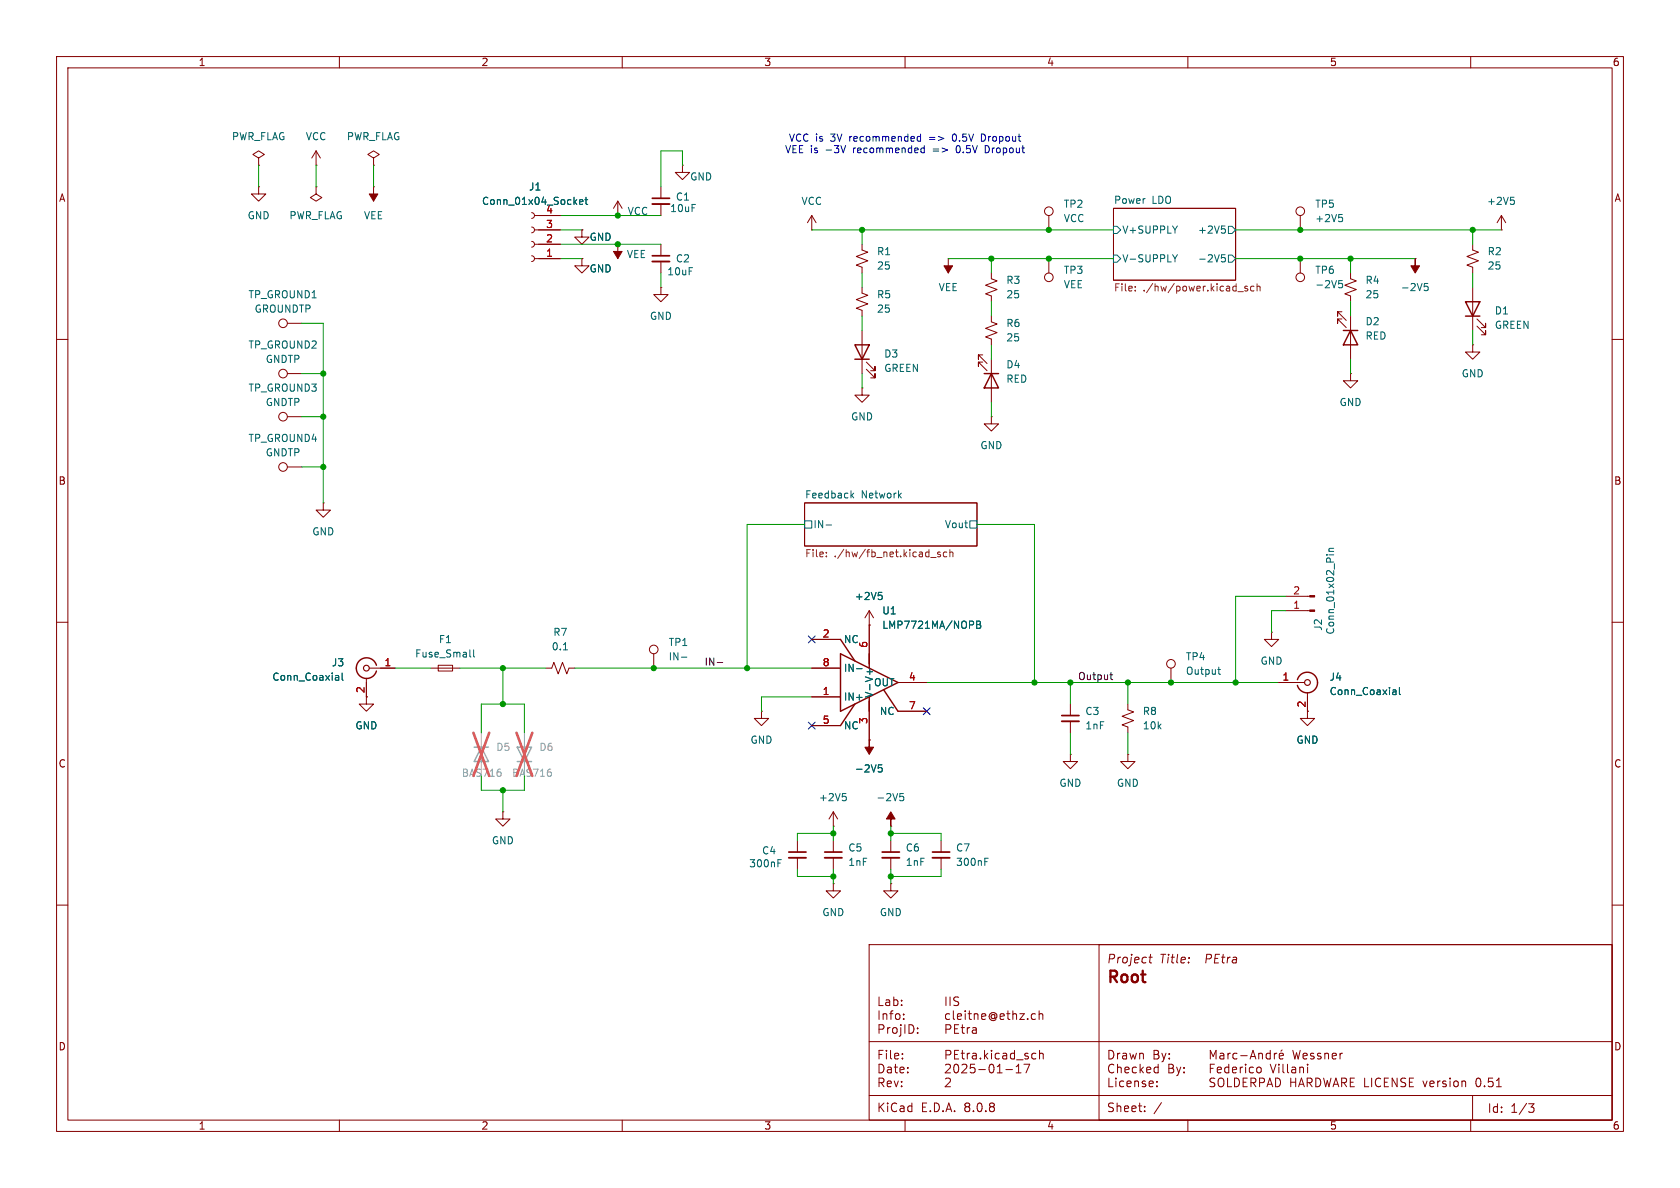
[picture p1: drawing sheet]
<svg xmlns="http://www.w3.org/2000/svg" width="297mm" height="210mm" viewBox="0 0 297 210" stroke-linecap="round" stroke-linejoin="round" font-family="sans-serif">
<g fill="none" stroke="#840000" stroke-width=".18">
<path d="M10 10h277v190h-277zM12 12h273v186h-273zM60 10v2M110 10v2M160 10v2M210 10v2M260 10v2M45.7 33v1.3h1.3l-1.3 1.3-1.3-1.3h1.3M45.7 33h.1M45.7 27.9l1-.6-1-.6-1 .6 1 .6v1.3M45.7 29.2h.1M55.9 29.2h.1"/>
<path d="M55.9 33v1.3l1 .6-1 .7-1-.7 1-.6M55.9 33h.1M55.9 26.7l-.8 1.2M55.9 26.7v2.5M55.9 26.7l.7 1.2M66 33h.1M66 27.9l1.1-.6-1.1-.6-1 .6 1 .6v1.3M66 29.2h.1M66 33v2.6M94 37.6l.3 .1 .2 .4-.2 .4-.3 .1M94.5 38.1h4.6M109.2 38.1h.1"/>
<path d="M109.2 35.6v2.5M109.2 35.6l-.7 1.2M109.2 35.6l.8 1.2M116.8 33v2.1M116.8 36.1v2M120.6 29.2v1.3h1.3l-1.3 1.3-1.2-1.3h1.2M120.6 29.2h.1M143.5 38.1l-.8 1.3M143.5 38.1v2.5M143.5 38.1l.8 1.3M185.4 38.1v2.5M196.8 36.8h21.6v12.7h-21.6z"/>
<path d="M229.9 38.1v2.5M265.4 38.1l-.7 1.3M265.4 38.1v2.5M265.4 38.1l.8 1.3M50.8 57.2h2.5M94 40.1l.3 .2 .2 .3-.2 .4-.3 .1M94 42.7l.3 .1 .2 .4-.2 .3-.3 .2M94 45.2l.3 .2 .2 .3-.2 .4-.3 .1M94.5 40.6h4.6M94.5 43.2h4.6M94.5 45.7h4.6M102.9 40.6v1.3h1.2l-1.2 1.3-1.3-1.3h1.3"/>
<path d="M102.9 40.6h.1M102.9 45.7v1.3h1.2l-1.2 1.3-1.3-1.3h1.3M102.9 45.7h.1M109.2 43.2h.1M109.2 43.2v2.5M116.8 50.8v1.3h1.3l-1.3 1.2-1.2-1.2h1.2M116.8 50.8h.1M116.8 43.2v2M116.8 46.2v2.1M143.5 40.6h.1M152.4 50.8v1l1 .4-2 .8 2 .7-2 .8 1 .4v1M152.4 43.2v1l1 .4-2 .7 2 .8-2 .8 1 .3v1.1"/>
<path d="M152.4 58.4v7.6M167.6 45.7h.1M167.6 45.7v2.6M175.3 55.9v1l1 .4-2.1 .7 2.1 .8-2.1 .8 1.1 .3v1.1M175.3 48.3v1l1 .4-2.1 .7 2.1 .8-2.1 .7 1.1 .4v1M185.4 45.7v2.6M229.9 45.7v2.6M237.2 55.1h-.7v.8v-.8l1.5 1.5M237.2 56.4h-.7v.8v-.8l1.5 1.5M238.8 48.3v1l1 .4-2.1 .7 2.1 .8-2.1 .7 1.1 .4v1M238.8 55.9v7.6M250.2 45.7h.1"/>
<path d="M260.3 43.2v1l1.1 .4-2.1 .7 2.1 .8-2.1 .8 1 .3v1.1M260.3 50.8v7.6M261.1 57.7l1.5 1.5v-.8v.8h-.7M261.1 56.4l1.5 1.5v-.7v.7h-.7M265.4 40.6h.1M10 60h2M50.8 73.7h2.5M50.8 66h2.5M152.4 68.6v1.3h1.3l-1.3 1.2-1.3-1.2h1.3M152.4 68.6h.1M153.2 65.3l1.5 1.5v-.8v.8h-.8M153.2 64l1.5 1.5v-.7v.7h-.8"/>
<path d="M173.7 62.7h-.7v.8v-.8l1.5 1.6M173.7 64h-.7v.8v-.8l1.5 1.5M175.3 73.7v1.2h1.2l-1.2 1.3-1.3-1.3h1.3M175.3 73.7h.1M175.3 63.5v7.6M238.8 66v1.3h1.2l-1.2 1.3-1.3-1.3h1.3M238.8 66h.1M260.3 61v1.2h1.3l-1.3 1.3-1.2-1.3h1.2M260.3 61h.1M285 60h2M50.8 82.6h2.5M57.1 88.9v1.3h1.3l-1.3 1.2-1.2-1.2h1.2"/>
<path d="M57.1 88.9h.1M142.2 88.9h30.5v7.6h-30.5zM10 110h2M64.8 119.9v4.6h1.2l-1.2 1.2-1.3-1.2h1.3M65.3 118.1h4.5M76.2 118.1h5.1M77.5 117.6h2.5v1h-2.5zM96.5 118.1h1l.4-1 .8 2 .7-2 .8 2 .4-1h1M115.6 115.6v2.5M143.5 113h5.1M143.5 118.1h5.1M153.7 110.5h.1"/>
<path d="M153.7 108v9.3M153.7 108l-.8 1.2M153.7 108l.7 1.2M207 118.1v2.6M224.8 111.8v1.2h1.3l-1.3 1.3-1.3-1.3h1.3M224.8 111.8h.1M227.3 105.4h4.2M227.3 108h4.2M285 110h2M134.6 125.7v1.3h1.3l-1.3 1.3-1.3-1.3h1.3M134.6 125.7h.1M143.5 123.2h5.1"/>
<path d="M143.5 128.3h5.1M153.7 130.8h.1M153.7 124v6.8M158.7 120.7h5.1M158.7 125.7h5.1M189.2 133.4v1.2h1.3l-1.3 1.3-1.2-1.3h1.2M189.2 133.4h.1M189.2 124.5v2M189.2 127.5v2M199.4 133.4v1.2h1.3l-1.3 1.3-1.3-1.3h1.3M199.4 133.4h.1M199.4 124.5v1l1 .4-2 .7 2 .8-2 .7 1 .4v1"/>
<path d="M226.1 120.7h4.5M231.1 122.4v4.6h1.3l-1.3 1.3-1.2-1.3h1.2M88.9 143.5v1.3h1.3l-1.3 1.3-1.3-1.3h1.3M88.9 143.5h.1M141 148.6v2M141 151.6v2.1M147.3 156.2v1.3h1.3l-1.3 1.3-1.3-1.3h1.3M147.3 156.2h.1M147.3 146.1h.1M147.3 143.5v2.6M147.3 148.6v2M147.3 151.6v2.1"/>
<path d="M147.3 143.5l-.7 1.3M147.3 143.5l.8 1.3M157.5 156.2v1.3h1.2l-1.2 1.3-1.3-1.3h1.3M157.5 156.2h.1M157.5 146.1h.1M157.5 148.6v2M157.5 151.6v2.1M166.4 148.6v2M166.4 151.6v2.1M10 160h2M153.7 167h131.3v31h-131.3zM155.4 176.2v1.6h.7"/>
<path d="M155.4 178.7v1.5M156.1 179.2v1M156.1 179.3l.2-.1 .4 .1 .1 .9M156.6 176.8h.6l.1 1M157.3 177.1l-.5 .1a.3 .3 0 0 0-.2 .3 .3 .3 0 0 0 .2 .3l.5-.1M157.3 179.2h.6M157.9 178.7l-.4 .2v1.3M158 176.8l.5-.1 .2 .3v.5l-.1 .2h-.6M158 176.2v1.6M158.5 179.3l.3-.1 .3 .3v.4l-.3 .3-.3-.1-.2-.2v-.4zM159.4 176.8v.2M159.4 177.6v.2"/>
<path d="M159.8 179.3v.1M167.2 176.2v1.6M167.9 179.3l-.5-.1-.2 .3v.4l.1 .2h.6M168 176.2v1.6M168.5 178.7v1.3l.3 .2M169.3 179.7l.7-.1-.1-.3-.4-.1-.2 .2v.7h.6M169.5 176.3l-.6-.1-.2 .2v.4l.6 .3 .2 .4-.3 .3-.6-.1M170.6 178.7v.1M170.6 179.2v1M171.2 179.2h.5M171.4 178.7v1.3l.3 .2M172.2 179.3l.3-.1 .3 .1 .1 .9"/>
<path d="M172.2 179.2v1M173.5 179.7l.8-.1-.1-.3-.4-.1-.3 .2 .1 .7h.6M175.9 179.5a.37 .37 0 0 0-.6-.1 .37 .37 0 0 0 0 .6 .37 .37 0 0 0 .6-.1M175.9 179.3v.6M175.9 179.9l.1 .1a.64 .64 0 0 0-.1-1 .64 .64 0 0 0-1 .4 .72 .72 0 0 0 .3 .9 .72 .72 0 0 0 .9-.1M176.8 179.7l.7-.1v-.3l-.5-.1-.2 .2 .1 .7h.6M178 179.2h.6M178.2 178.7v1.3l.4 .2M179.1 179.3l.2-.1 .3 .1 .1 .9M179.1 178.7v1.5M180.3 179.2h.8l-.8 1h.8M183.1 179.3l-.5-.1-.3 .3v.4l.2 .2h.6"/>
<path d="M183.7 179.3l.2-.1 .4 .1 .1 .9M183.7 178.7v1.5M194.3 167h90.7v31h-90.7zM203.1 169.2h.6M203.4 168.7l-.2 1.3 .1 .2h.3M285 160h2M60 198v2M110 198v2M153.7 193.7h131.3M153.7 184.1h131.3M155.4 186.4h.5M155.4 181.9h.7l.2-.2-.1-.4-.2-.2h-.6v1.6"/>
<path d="M155.4 188.1a.77 .77 0 0 1 .9 .8 .77 .77 0 0 1-.9 .8zM155.4 191.4l.7-.1 .2-.2-.1-.4-.2-.1h-.6v1.5M155.8 191.4l.5 .7M156.1 185.7h-.7v1.5M156.7 185.7v.1M156.7 186.2v1M156.9 191.6l.7-.1-.1-.3-.4-.1-.2 .2v.7h.6M156.9 188.7h.6l.1 1M156.9 181.7v1M157.4 181.7h-.3l-.2 .2M157.4 185.7v1.3l.3 .2M157.6 189l-.5 .1a.3 .3 0 0 0-.3 .3 .3 .3 0 0 0 .3 .3l.5-.1"/>
<path d="M157.9 181.7h.4l.3 .2v.5l-.3 .3-.4-.1-.1-.2v-.5zM158.1 188.6h.6M158.1 191.1l.4 1 .3-1M158.2 186.7l.7-.2-.1-.2-.4-.1-.2 .2v.7h.6M158.3 188.1v1.3l.4 .3M159.1 189.1l.7-.1v-.3l-.5-.1-.2 .3 .1 .7h.6M159.2 181.1v.2M159.2 181.7v1.3l-.2 .2M159.4 192v.1M159.4 191.2v.1M159.5 187.1v.1M159.5 186.3v.1"/>
<path d="M159.8 180.1v.1M160 181.1v1.6M160 198v2M160.5 189.5v.2M160.5 188.7v.2M160.7 181.1a.77 .77 0 0 1 .9 .8 .77 .77 0 0 1-.9 .8zM162.2 182.5v.2M162.2 181.7v.2M167.2 188.3l.5-.2 .3 .2v.3l-.9 1.1h.9M167.2 190.7l.5-.1 .3 .1v.3l-.9 1.1h.9M167.2 186.5l.8-.1 .1-.2-.1-.4-.2-.1h-.6v1.5M167.2 181.9h.8l.1-.2-.1-.4-.2-.2h-.6v1.6"/>
<path d="M168.8 186.4h.5M168.8 188.3l.2-.2a.83 .83 0 0 1 .6 .7 .83 .83 0 0 1-.3 .8l-.2 .1a.82 .82 0 0 1-.3-1.4zM168.8 181.9h.5M169.5 185.7h-.7v1.5h.7M169.5 181.1h-.7v1.6h.7M169.9 186.2h.6M169.9 181.7h.6M170.1 188.3l.5-.2 .3 .2v.3l-.9 1.1h.9M170.1 185.7v1.3l.4 .2M170.1 181.1v1.3l.4 .3M171 181.7v1M171 186.2v1"/>
<path d="M171.4 186.2l-.2 .1-.2 .2M171.4 181.7h-.2l-.2 .2M171.9 186.3h.6l.1 .9M171.9 181.7h.6l.1 1M172.3 188.1h-.7l-.1 .8 .2-.2 .5 .1 .2 .2-.1 .5-.2 .2-.6-.2M172.6 186.5l-.5 .1a.3 .3 0 0 0-.2 .3 .3 .3 0 0 0 .2 .3l.5-.1M172.6 182l-.5 .1a.3 .3 0 0 0-.2 .3 .3 .3 0 0 0 .2 .3l.5-.1M173 189.1h1.2M173.3 187.1v.1M174.1 185.7v1.5M174.2 186.6l.4 .6M174.6 186.2l-.5 .6"/>
<path d="M175 188.3l.2-.2a.83 .83 0 0 1 .6 .7 .83 .83 0 0 1-.3 .8l-.1 .1a.82 .82 0 0 1-.4-1.4zM175.3 185.7v.1M175.3 186.2v1M176.3 189.7h.9M176.3 188.6l.4-.5v1.6M176.7 186.3l-.5-.1-.3 .3v.4l.2 .2h.6M177.3 186.3h.6l.1 .9M177.8 189.1h1.2M178 186.5l-.5 .1a.3 .3 0 0 0-.3 .3 .3 .3 0 0 0 .3 .3l.5-.1M179.4 186.3l-.5-.1-.3 .3v.4l.2 .2h.6M179.4 185.7v1.5M179.6 189.7h.9"/>
<path d="M179.6 188.6l.5-.5v1.6M179.7 187.3h1.2M181 188.1h1l-.6 1.6M181.7 180.1v.1M181.7 186.3l-.3-.1-.2 .2v.2l.5 .2v.3h-.5M183.1 186.3l-.4-.1-.3 .3v.4l.1 .2h.6M183.8 186.3l.2-.1 .4 .1v.9M183.8 185.7v1.5M196 185.7a.77 .77 0 0 1 .9 .7 .77 .77 0 0 1-.9 .8zM196 190.6v1.5h.8M197.3 191.1v1M197.6 186.2v1"/>
<path d="M198 186.2l-.3 .1-.1 .2M198.5 186.3h.6l.1 .9M198.7 191.2l-.5-.1-.3 .3v.4l.2 .2h.6M199.2 186.5l-.5 .1a.3 .3 0 0 0-.3 .3 .3 .3 0 0 0 .3 .3l.5-.1M199.2 191.6l.8-.1-.1-.3-.4-.1-.3 .2 .1 .7h.6M199.7 186.2l.3 1 .3-.7 .3 .7 .3-1M200.6 191.2l.2-.1 .4 .1 .1 .9M200.6 191.1v1M201.5 186.3l.2-.1 .4 .1v.9M201.5 186.2v1M202.4 196.4v.1M202.4 195.6v.1"/>
<path d="M202.5 191.2l-.4-.1-.2 .2 .1 .2 .5 .2v.3h-.6M202.7 189.1l.7-.1v-.3l-.5-.1-.2 .3 .1 .7h.6M203.2 191.6l.7-.1-.1-.3-.4-.1-.2 .2v.7h.6M204 186.4h.5M204 185.7h.5l.3 .1v.3l-.3 .3a.41 .41 0 0 1 .4 .4 .41 .41 0 0 1-.3 .4h-.6zM204.5 192v.1M204.5 191.2v.1M204.8 188.7l-.5-.1-.3 .3v.5l.2 .2h.6M204.8 188.1v1.6M205.4 186.2l.4 1M205.8 187.2l-.2 .4-.2 .1M206.1 186.2l-.3 1"/>
<path d="M206.6 188.1h.5l.3 .2v.3l-.3 .3a.41 .41 0 0 1 .4 .3 .41 .41 0 0 1-.3 .5h-.6zM206.6 188.9h.5M206.7 187.1v.1M206.7 186.3v.1M208 188.6l.4 1.1M208.4 189.7l-.2 .3-.2 .2M208.7 188.6l-.3 1.1M209.3 189.5v.2M209.3 188.7v.2M210 198v2M214 187.2v-1.5l.5 1.1 .5-1.1v1.5M214 188.9h.5"/>
<path d="M214.7 188.1h-.7v1.6M214.8 190.7l-.6-.1-.3 .3 .1 .3 .7 .3v.5l-.2 .1-.6-.1M215.2 189.1l.7-.1v-.3l-.5-.1-.2 .3 .1 .7h.6M215.4 190.8a.51 .51 0 0 1 .6-.2 .51 .51 0 0 1 .4 .5v.5a.51 .51 0 0 1-.5 .5 .51 .51 0 0 1-.6-.5zM215.7 186.3h.6l.1 .9M216.4 186.5l-.5 .1a.3 .3 0 0 0-.3 .3 .3 .3 0 0 0 .3 .3l.5-.1M217 190.6v1.5h.7M217.1 186.2v1M217.2 188.7l-.4-.1-.3 .3v.5l.2 .2h.5M217.2 188.1v1.6M217.5 186.2l-.3 .1-.1 .2M217.9 189.1l.7-.1-.1-.3-.4-.1-.2 .3 .1 .7h.5"/>
<path d="M218.2 190.6a.77 .77 0 0 1 .9 .7 .77 .77 0 0 1-.9 .8zM218.7 186.3l-.5-.1-.2 .3v.4l.1 .2h.6M219.3 188.6v1.1M219.3 186.6h1.2M219.7 188.6l-.3 .1-.1 .2M219.8 191.3h.5M220.2 188.1v.2M220.2 188.6v1.1M220.5 190.6h-.7v1.5h.7M221 187.2l.5-1.5 .5 1.5M221.2 191.4l.7-.1 .1-.2v-.4l-.3-.1h-.5v1.5M221.2 186.8h.7"/>
<path d="M221.5 191.4l.5 .7M221.6 188.7l-.4-.1-.3 .3v.5l.1 .2h.6M222.2 188.8l.3-.2 .4 .2 .1 .6-.2 .2-.3 .1-.3-.2zM222.5 186.3l.2-.1 .4 .1 .1 .9M222.5 186.2v1M222.7 191.4l.7-.1 .1-.2v-.4l-.2-.1h-.6v1.5M224 192.1l.5-1.5 .5 1.5M224.1 191.7h.8M224.6 188.1l.5 1.6 .5-1.6M224.6 186.3l-.5-.1-.3 .3v.4l.2 .2h.6M224.6 185.7v1.5M225.3 186.2v1"/>
<path d="M225.5 190.6a.77 .77 0 0 1 .9 .7 .77 .77 0 0 1-.9 .8zM225.7 186.2l-.3 .1-.1 .2M226.1 188.1v.2M226.1 188.6v1.1M226.2 186.7l.7-.2-.1-.2-.4-.1-.2 .2v.7h.6M226.7 185.6l-.3 .2M226.8 188.1v1.3l.2 .3M227.6 188.1v1.3l.2 .3M228.2 191.3h.9M228.2 190.6v1.5M228.4 188.7h.6l.1 1M228.6 185.7l.3 1.5 .3-1.1 .3 1.1 .4-1.5"/>
<path d="M229.1 190.6v1.5M229.1 189l-.5 .1a.3 .3 0 0 0-.3 .3 .3 .3 0 0 0 .3 .3l.5-.1M229.6 192.1l.5-1.5 .5 1.5M229.7 191.7h.7M229.8 188.8l.2-.2 .4 .1v1M229.8 188.6v1.1M230.4 186.7l.7-.2-.1-.2-.4-.1-.2 .2v.7h.6M231.1 191.4l.7-.1 .2-.2-.1-.4-.2-.1h-.6v1.5M231.2 188.1v.2M231.2 188.6v1.1M231.5 191.4l.5 .7M232.3 186.3l-.4-.1-.2 .2v.2l.6 .2v.3h-.6"/>
<path d="M232.6 190.6a.77 .77 0 0 1 .9 .7 .77 .77 0 0 1-.9 .8zM233.5 186.3l-.4-.1-.2 .2 .1 .2 .5 .2v.3h-.6M234 190.6l.4 1.5 .3-1.1 .2 1.1 .4-1.5M234.2 186.3l.2-.1 .4 .1 .1 .9M234.2 186.2v1M235.5 186.7l.7-.2v-.2l-.5-.1-.2 .2 .1 .7h.6M235.7 192.1l.5-1.5 .5 1.5M235.8 191.7h.7M236.9 186.2v1M237.2 191.4l.7-.1 .2-.2-.1-.4-.2-.1h-.6v1.5M237.3 186.2l-.3 .1-.1 .2M237.6 191.4l.5 .7"/>
<path d="M238.7 191.3h.5M239.4 190.6h-.7v1.5h.7M241.3 190.6v1.5h.7M242.5 190.6v1.5M244.1 190.7a.61 .61 0 0 0-.8 0 .61 .61 0 0 0-.2 .8 .57 .57 0 0 0 .3 .5 .57 .57 0 0 0 .7 0M244.7 191.3h.5M245.5 190.6h-.8v1.5h.8M247 190.6v1.5l-.9-1.5v1.5M247.7 191.2l.7 .3 .1 .3-.3 .3-.6-.1M249.2 190.6v1.5h.7M249.2 191.3h.5M251.6 191.1l.3 1 .4-1"/>
<path d="M252.9 191.2v.8h.5M253.4 191.2l.1 .3-.7 .1M254.2 191.1v1M254.3 191.2l-.1 .2M255.1 191.2v.3l.5 .2 .1 .2-.2 .2-.5-.1M256.3 191.1v1M257.1 191.2l-.1 .2v.4l.3 .3 .4-.1 .1-.2v-.4l-.1-.2M258.5 191.2l.2-.1 .3 .1 .1 .9M258.5 191.1v1M260 198v2M260.3 193.7v4.3M261.1 190.7l.2-.1a.83 .83 0 0 1 .6 .6 .83 .83 0 0 1-.3 .8l-.2 .1a.82 .82 0 0 1-.3-1.4z"/>
<path d="M262.4 192v.1M263.9 190.6h-.7l-.1 .7 .2-.1h.5l.2 .3-.1 .5-.2 .1-.6-.1M264.5 192.1h.9M264.5 191l.5-.4v1.5M270.2 195.1h1l-.5 .6 .4 .1 .1 .5-.3 .3h-.4"/>
<circle cx="185.4" cy="37.3" r=".76"/>
<circle cx="229.9" cy="37.3" r=".76"/>
<circle cx="50" cy="57.1" r=".76"/>
<circle cx="185.4" cy="49" r=".76"/>
<circle cx="229.9" cy="49" r=".76"/>
<circle cx="50" cy="66" r=".76"/>
<circle cx="50" cy="73.7" r=".76"/>
<circle cx="50" cy="82.5" r=".76"/>
<circle cx="115.6" cy="114.8" r=".76"/>
<circle cx="207" cy="117.3" r=".76"/>
</g>
<g fill="none" stroke="#006464" stroke-width=".18">
<path d="M102.4 35.7l.7-.1-.1-.2-.4-.1-.2 .2 .1 .6h.5M103.4 35.3h.5M103.6 34.9v1.1l.3 .1M208.1 39.9l-.4 .7M216 39.9h.6M236.7 37.9h.6M237.1 38.4l.3 .2v.3l-.3 .3M267.1 34.9h.6M267.5 35.4l.2 .2v.3l-.2 .2M196.8 40h.7l.6 .6-.6 .7h-.7zM196.8 45.1h.7l.6 .6-.6 .7h-.7zM207.3 45l.4 .7"/>
<path d="M207.7 45.7v.6M208.1 45l-.4 .7M216 45.6l.4-.1 .2 .3-.1 .4h-.5M216 45h.6M216.4 40.4l.2 .3v.3l-.2 .2M217.2 40h.6l.6 .6-.6 .7h-.6zM217.2 45.1h.6l.6 .6-.6 .7h-.6zM236.7 50.1h.4l.3 .2-.2 .5h-.5M236.7 49.6h.6M251.8 50.1h.6M251.8 50.7l.4-.1 .3 .2-.1 .5h-.6M142.2 92.1h1.3v1.2h-1.3z"/>
<path d="M146 92.8h1M150.6 87.5l.3 .5M150.9 87.2l-.5 .5M171.4 92.1h1.3v1.2h-1.3zM234.5 98.1h.1M234.9 98.1h.9M234.9 97.5h.9M235.8 96.9l-.8 .1-.1 .3 .2 .2M59.5 119.4l.3 .1 .1 .8M59.9 119.7l-.4 .1M60.5 119v1.1l.2 .2M83.1 116l.1 .1"/>
<path d="M83.7 114.9v1.1l.2 .1M99.6 114.9h.7M120.5 116.2h.9M151.4 118.2h1M155.3 104.7h.6M155.7 105.2l.3 .2v.3l-.3 .3M172.7 109.8h.4l.2 .2-.2 .4 .2 .1 .1 .3-.2 .3h-.5zM172.7 110.4h.4M215.3 118.4h.5M215.5 117.9v1.1l.3 .2M59.9 120.2l-.4 .1M155.3 135.2h.6"/>
<path d="M155.3 135.7h.4l.3 .2-.2 .5h-.5M246.4 121.9h.2l.2 .2v.7M246.8 122.7l-.4 .1M246.8 122.2l-.4 .1M247.4 121.5v1.1l.2 .2M137.5 152.6h.4M137.5 152h.6M149 140.3h.6M149.4 140.8l.2 .2v.3l-.2 .2M159.1 140.3h.6M159.1 140.8h.4l.3 .2-.1 .5h-.6M174.1 152.3h.4"/>
<path d="M174.1 151.7h.6"/>
</g>
<g fill="none" stroke="#725600" stroke-width=".18">
<path d="M200.7 51.3v.1M200.7 50.7v.1M218.8 51.6h1M220.5 50.7l-.3-.1-.1 .2v.2l.4 .1v.3h-.4M221.7 50.7l-.4-.1-.2 .2 .1 .6h.5M222.2 50.7l.2-.1 .3 .1 .1 .7M222.2 50.2v1.2M146.1 98.3v.1M146.1 97.6v.2M164.5 98.5h1M166.2 97.6h-.3l-.2 .2 .1 .1 .4 .2v.3h-.5M167.4 97.6h-.4l-.2 .2 .1 .6h.5"/>
<path d="M167.9 97.7l.2-.1h.3l.1 .8M167.9 97.2v1.2"/>
</g>
<g fill="none" stroke="#840000" stroke-width=".25">
<path d="M237.5 58.4h2.5M238.8 58.4l1.2 2.6h-2.5zM259.1 53.3h2.5l-1.3 2.6zM259.1 55.9h2.5M151.1 61h2.6l-1.3 2.5zM151.1 63.5h2.6M174 66h2.5M175.3 66l1.2 2.6h-2.5zM66.5 117.6a1.81 1.81 0 0 0-2.7-1 1.81 1.81 0 0 0 0 3 1.81 1.81 0 0 0 2.7-1M148.6 115.6l10.1 5.1-10.1 5zM148.6 113l2.5 3.8M153.7 115.6v2.5"/>
<path d="M151.1 124.5l-2.5 3.8M153.7 123.2v2.5M156.2 121.9l2.5 3.8M229.4 120.1a1.82 1.82 0 0 1 2.8-.9 1.82 1.82 0 0 1-.1 3 1.82 1.82 0 0 1-2.7-1"/>
</g>
<g fill="#840000" stroke="#840000" stroke-width=".18">
<path d="M108.5 44.5h1.5l-.8 1.2z"/>
<path d="M166.9 47h1.5l-.8 1.3z"/>
<path d="M153.7 130.8v1.3h.7l-.7 1.3-.8-1.3h.8z"/>
<path d="M157.5 143.5l.7 1.3h-.7v1.3v-1.3h-.8z"/>
<path d="M65.3 34.3h1.5l-.8 1.3z"/>
<path d="M250.2 45.7v1.3h.8l-.8 1.3-.8-1.3h.8z"/>
<path d="M231.5 105.3h.9v.2h-.9z"/>
<path d="M231.5 107.8h.9v.3h-.9z"/>
</g>
<path d="M115.3 36.1h3.1M115.3 46.2h3.1M187.7 127.5h3.1M139.4 151.6h3.1M145.8 151.6h3M156 151.6h3M164.8 151.6h3.1" fill="none" stroke="#840000" stroke-width=".33"/>
<path d="M115.3 35.1h3.1M115.3 45.2h3.1M187.7 126.5h3.1M139.4 150.6h3.1M145.8 150.6h3M156 150.6h3M164.8 150.6h3.1" fill="none" stroke="#840000" stroke-width=".3"/>
<g fill="none" stroke="#840000" stroke-width=".2">
<circle cx="64.8" cy="118.1" r=".51"/>
<circle cx="231.1" cy="120.7" r=".51"/>
</g>
<path d="M83.8 132.1h2.6M85.1 132.1l1.3 2.5h-2.6zM91.4 132.1h2.6l-1.3 2.5zM91.4 134.6h2.6" fill="none" stroke="#a1a1a1" stroke-width=".25"/>
<path d="M85.1 129.5v7.7M92.7 129.5v7.7" fill="none" stroke="#a1a1a1" stroke-width=".18"/>
<path d="M88.5 136.6v.5M97.4 136.6v.5" fill="none" stroke="#989898" stroke-width=".18"/>
<path d="M83.7 129.5l2.8 7.7M86.5 129.5l-2.8 7.7M91.3 129.5l2.8 7.7M94.1 129.5l-2.8 7.7" fill="none" stroke="#e75356" stroke-width=".46"/>
<path d="M126.8 117.1h1M196.2 119.3h.5M196.4 118.9v1.1l.3 .1" fill="none" stroke="#0f0f0f" stroke-width=".18"/>
<path d="M149.5 25.7l-.4 1.3M162.2 24.8l.2 .2 .3-.1M162.7 23.7v1.3M162.7 24.2l-.3-.1-.2 .1M162.9 26.9l.1 .1 .4-.1M163.4 25.7v1.3M163.4 26.2h-.4l-.1 .1M168.5 23.8l-.1 .4 .1 .6M169.2 25.9l-.2 .3 .2 .7M174 23.8l-.5-.1v1.3l.5-.1M174.2 25.7v1.3l.5-.1" fill="none" stroke="#0000c2" stroke-width=".18"/>
<g fill="none" stroke="#009600" stroke-width=".18">
<path d="M45.7 29.2v3.8M55.9 29.2v3.8M66 29.2v3.8M99.1 38.1h17.7M120.6 29.2v-2.5h-3.8v6.3M53.3 57.2h3.8v31.7M99.1 45.7h3.8M99.1 40.6h3.8M99.1 43.2h17.7M116.8 48.3v2.5M143.5 40.6h53.3M152.4 40.6v2.6"/>
<path d="M152.4 48.3v2.5M152.4 55.9v2.5M167.6 45.7h29.2M175.3 45.7v2.6M175.3 53.3v2.6M218.4 45.7h31.8M218.4 40.6h47M238.8 45.7v2.6M238.8 53.3v2.6M260.3 40.6v2.6M260.3 48.3v2.5M260.3 58.4v2.6"/>
<path d="M53.3 73.7h3.8M53.3 66h3.8M152.4 66v2.6M175.3 61v2.5M175.3 71.1v2.6M238.8 63.5v2.5M53.3 82.6h3.8M142.2 92.7h-10.1v25.4M172.7 92.7h10.2v28M69.8 118.1h6.4M81.3 118.1h15.2M88.9 118.1v6.4"/>
<path d="M101.6 118.1h41.9M227.3 108h-2.5v3.8M227.3 105.4h-8.9v15.3M85.1 129.5v-5h7.6v5M85.1 137.2v2.5h7.6v-2.5M88.9 139.7v3.8M143.5 123.2h-8.9v2.5M163.8 120.7h62.3M189.2 120.7v3.8M189.2 129.5v3.9M199.4 120.7v3.8M199.4 129.5v3.9"/>
<path d="M141 153.7v1.2h6.3M147.3 146.1v2.5M147.3 153.7v2.5M147.3 147.3h-6.3v1.3M157.5 147.3h8.9v1.3M157.5 146.1v2.5M157.5 153.7v2.5M166.4 153.7v1.2h-8.9"/>
</g>
<path d="M142.9 112.4l1.2 1.2M144.1 112.4l-1.2 1.2M142.9 127.7l1.2 1.2M144.1 127.7l-1.2 1.2M163.2 125.1l1.2 1.2M164.4 125.1l-1.2 1.2" fill="none" stroke="#000084" stroke-width=".18"/>
<g fill="#009600" stroke="#009600" stroke-width=".18">
<circle cx="238.8" cy="45.7" r=".46"/>
<circle cx="260.3" cy="40.6" r=".46"/>
<circle cx="229.9" cy="45.7" r=".46"/>
<circle cx="229.9" cy="40.6" r=".46"/>
<circle cx="185.4" cy="40.6" r=".46"/>
<circle cx="185.4" cy="45.7" r=".46"/>
<circle cx="182.9" cy="120.7" r=".46"/>
<circle cx="189.2" cy="120.7" r=".46"/>
<circle cx="199.4" cy="120.7" r=".46"/>
<circle cx="207" cy="120.7" r=".46"/>
<circle cx="218.4" cy="120.7" r=".46"/>
<circle cx="147.3" cy="147.3" r=".46"/>
<circle cx="147.3" cy="154.9" r=".46"/>
<circle cx="157.5" cy="147.3" r=".46"/>
<circle cx="157.5" cy="154.9" r=".46"/>
<circle cx="115.6" cy="118.1" r=".46"/>
<circle cx="132.1" cy="118.1" r=".46"/>
<circle cx="109.2" cy="38.1" r=".46"/>
<circle cx="152.4" cy="40.6" r=".46"/>
<circle cx="175.3" cy="45.7" r=".46"/>
<circle cx="109.2" cy="43.2" r=".46"/>
<circle cx="57.1" cy="66" r=".46"/>
<circle cx="57.1" cy="73.7" r=".46"/>
<circle cx="57.1" cy="82.6" r=".46"/>
<circle cx="88.9" cy="124.5" r=".46"/>
<circle cx="88.9" cy="118.1" r=".46"/>
<circle cx="88.9" cy="139.7" r=".46"/>
</g>
<text font-size="2.8" fill="#840000" x="195.6" y="174.3">Root</text>
<g font-size="2.1" fill="#840000">
<text x="195.6" y="170.6">Project</text>
<text x="205" y="170.6">Title:</text>
<text x="213.4" y="170.6">PEtra</text>
<text x="195.6" y="190">Drawn</text>
<text x="245.7" y="190">By: Federico</text>
<text x="154.9" y="196.8">KiCad</text>
<text x="162.8" y="196.8">E.D.A.</text>
<text x="170.6" y="196.8">8.0.8</text>
<text x="195.6" y="196.8">Sheet:</text>
<text x="204" y="196.8">/</text>
<text x="262.9" y="197">Id:</text>
<text x="267.1" y="197">1/3</text>
</g>
<g font-size="1.8" fill="#840000">
<text x="35" y="11.9">1</text>
<text x="85" y="11.9">2</text>
<text x="135" y="11.9">3</text>
<text x="185" y="11.9">4</text>
<text x="235" y="11.9">5</text>
<text x="285" y="11.9">6</text>
<text x="10.3" y="35.9">A</text>
<text x="285.3" y="35.9">A</text>
<text x="10.2" y="85.9">B</text>
<text x="285.2" y="85.9">B</text>
<text x="64.5" y="122.6" transform="rotate(-90 64.5 122.6)">2</text>
<text x="230.9" y="125.2" transform="rotate(-90 230.9 125.2)">2</text>
<text x="10.2" y="135.9">C</text>
<text x="285.2" y="135.9">C</text>
<text x="10.2" y="185.9">D</text>
<text x="285.2" y="185.9">D</text>
<text x="35" y="199.9">1</text>
<text x="85" y="199.9">2</text>
<text x="135" y="199.9">3</text>
<text x="185" y="199.9">4</text>
<text x="235" y="199.9">5</text>
<text x="285" y="199.9">6</text>
</g>
<g font-size="1.8" fill="#006464">
<text x="40.9" y="25">PWR_FLAG</text>
<text x="54" y="25">VCC</text>
<text x="61.2" y="25">PWR_FLAG</text>
<text x="93.4" y="33.9">J1</text>
<text x="119.4" y="35.7">C1</text>
<text x="121.9" y="32.1">GND</text>
<text x="43.7" y="39">GND</text>
<text x="51.1" y="39">PWR_FLAG</text>
<text x="64.2" y="39">VEE</text>
<text x="85.1" y="36.4">Conn_01x04_Socket</text>
<text x="110.9" y="38.2">VCC</text>
<text x="118.4" y="37.7">10uF</text>
<text x="141.6" y="36.4">VCC</text>
<text x="188" y="36.9">TP2</text>
<text x="188" y="39.5">VCC</text>
<text x="196.8" y="36.1">Power</text>
<text x="198.3" y="41.5">V+SUPPLY</text>
<text x="203.6" y="36.1">LDO</text>
<text x="211.7" y="41.5">+2V5</text>
<text x="232.4" y="36.9">TP5</text>
<text x="232.4" y="39.5">+2V5</text>
<text x="262.8" y="36.4">+2V5</text>
<text x="104.1" y="42.8">GND</text>
<text x="110.7" y="45.8">VEE</text>
<text x="119.4" y="46.6">C2</text>
<text x="154.9" y="45.3">R1</text>
<text x="154.9" y="47.9">25</text>
<text x="198.3" y="46.6">V-SUPPLY</text>
<text x="211.7" y="46.6">-2V5</text>
<text x="262.9" y="45.3">R2</text>
<text x="262.9" y="47.9">25</text>
<text x="43.8" y="52.9">TP_GROUND1</text>
<text x="104.1" y="48.4">GND</text>
<text x="117.9" y="48.9">10uF</text>
<text x="154.9" y="52.9">R5</text>
<text x="165.8" y="51.7">VEE</text>
<text x="177.8" y="50.4">R3</text>
<text x="177.8" y="52.9">25</text>
<text x="188" y="48.6">TP3</text>
<text x="188" y="51.2">VEE</text>
<text x="232.4" y="48.6">TP6</text>
<text x="232.4" y="51.2">-2V5</text>
<text x="241.3" y="50.4">R4</text>
<text x="241.3" y="52.9">25</text>
<text x="247.5" y="51.7">-2V5</text>
<text x="44.9" y="55.5">GROUNDTP</text>
<text x="114.8" y="56.7">GND</text>
<text x="154.9" y="55.5">25</text>
<text x="177.8" y="58">R6</text>
<text x="241.3" y="57.7">D2</text>
<text x="264.2" y="55.8">D1</text>
<text x="264.2" y="58.3">GREEN</text>
<text x="43.8" y="61.8">TP_GROUND2</text>
<text x="46.9" y="64.4">GNDTP</text>
<text x="156.2" y="63.4">D3</text>
<text x="156.2" y="66">GREEN</text>
<text x="177.8" y="65.3">D4</text>
<text x="177.8" y="60.6">25</text>
<text x="241.3" y="60.2">RED</text>
<text x="43.8" y="69.4">TP_GROUND3</text>
<text x="46.9" y="72">GNDTP</text>
<text x="177.8" y="67.9">RED</text>
<text x="236.7" y="72">GND</text>
<text x="258.3" y="66.9">GND</text>
<text x="150.4" y="74.5">GND</text>
<text x="43.8" y="78.3">TP_GROUND4</text>
<text x="46.9" y="80.9">GNDTP</text>
<text x="173.2" y="79.6">GND</text>
<text x="142.2" y="88.2">Feedback</text>
<text x="152.2" y="88.2">Network</text>
<text x="55.1" y="94.8">GND</text>
<text x="143.7" y="93.6">IN-</text>
<text x="166.9" y="93.6">Vout</text>
<text x="151" y="106.3">+2V5</text>
<text x="77.5" y="113.9">F1</text>
<text x="97.7" y="112.6">R7</text>
<text x="149.1" y="113.9">NC</text>
<text x="155.9" y="108.8">U1</text>
<text x="155.9" y="111.4">LMP7721MA/NOPB</text>
<text x="233.9" y="111.6" transform="rotate(-90 233.9 111.6)">J2</text>
<text x="236.1" y="112.3" transform="rotate(-90 236.1 112.3)">Conn_01x02_Pin</text>
<text x="58.6" y="118">J3</text>
<text x="73.3" y="116.4">Fuse_Small</text>
<text x="97.4" y="115.2">0.1</text>
<text x="118.1" y="114.4">TP1</text>
<text x="118.1" y="116.9">IN-</text>
<text x="149.1" y="119">IN-</text>
<text x="209.6" y="116.9">TP4</text>
<text x="209.6" y="119.5">Output</text>
<text x="222.8" y="117.7">GND</text>
<text x="48" y="120.5">Conn_Coaxial</text>
<text x="149.1" y="124.1">IN+</text>
<text x="154.4" y="121.5">OUT</text>
<text x="154.5" y="123.4" transform="rotate(-90 154.5 123.4)">V- V+</text>
<text x="235" y="120.5">J4</text>
<text x="235" y="123.1">Conn_Coaxial</text>
<text x="62.7" y="129.1">GND</text>
<text x="132.6" y="131.7">GND</text>
<text x="149.1" y="129.1">NC</text>
<text x="155.4" y="126.6">NC</text>
<text x="191.8" y="126.6">C3</text>
<text x="191.8" y="129.1">1nF</text>
<text x="201.9" y="126.6">R8</text>
<text x="201.9" y="129.1">10k</text>
<text x="229.1" y="131.7">GND</text>
<text x="151" y="136.8">-2V5</text>
<text x="144.7" y="141.8">+2V5</text>
<text x="154.8" y="141.8">-2V5</text>
<text x="187.2" y="139.3">GND</text>
<text x="197.4" y="139.3">GND</text>
<text x="86.9" y="149.5">GND</text>
<text x="132.3" y="153.5">300nF</text>
<text x="134.6" y="151.2">C4</text>
<text x="149.9" y="150.7">C5</text>
<text x="149.9" y="153.3">1nF</text>
<text x="160" y="150.7">C6</text>
<text x="160" y="153.3">1nF</text>
<text x="168.9" y="150.7">C7</text>
<text x="168.9" y="153.3">300nF</text>
<text x="145.3" y="162.2">GND</text>
<text x="155.4" y="162.2">GND</text>
</g>
<g font-size="1.8" fill="#0000c2">
<text x="138.7" y="27.3">VEE is</text>
<text x="139.4" y="25.2">VCC is</text>
<text x="146.1" y="27.3">-3V</text>
<text x="147" y="25.2">3V</text>
<text x="150.4" y="25.2">recommended</text>
<text x="151.1" y="27.3">recommended</text>
<text x="164.7" y="25.2">=&gt;</text>
<text x="165.4" y="27.3">=&gt;</text>
<text x="169" y="25.2">0.5V</text>
<text x="169.7" y="27.3">0.5V</text>
<text x="174.3" y="25.2">Dropout</text>
<text x="175" y="27.3">Dropout</text>
</g>
<g font-size="1.8" fill="#a90000">
<text x="96.4" y="40.4">3</text>
<text x="96.4" y="37.8">4</text>
<text x="96.4" y="45.5">1</text>
<text x="96.4" y="42.9">2</text>
<text x="228.5" y="107.7">1</text>
<text x="228.5" y="105.2">2</text>
<text x="145.3" y="112.8">2</text>
<text x="67.9" y="117.9">1</text>
<text x="145.3" y="117.9">8</text>
<text x="153.4" y="114.6" transform="rotate(-90 153.4 114.6)">6</text>
<text x="145.3" y="122.9">1</text>
<text x="160.6" y="120.4">4</text>
<text x="160.6" y="125.5">7</text>
<text x="226.6" y="120.4">1</text>
<text x="145.3" y="128">5</text>
<text x="153.4" y="128.1" transform="rotate(-90 153.4 128.1)">3</text>
</g>
<g font-size="1.8" fill="#725600">
<text x="196.8" y="51.8">File:</text>
<text x="202.1" y="51.8">./hw/power.kicad_sch</text>
<text x="142.2" y="98.8">File:</text>
<text x="147.5" y="98.8">./hw/fb_net.kicad_sch</text>
</g>
<g font-size="1.8" fill="#0f0f0f">
<text x="124.5" y="117.8">IN-</text>
<text x="190.5" y="120.3">Output</text>
</g>
<g font-size="1.8" fill="#989898">
<text x="81.5" y="137.5">BAS716</text>
<text x="87.6" y="132.9">D5</text>
<text x="90.4" y="137.5">BAS716</text>
<text x="95.3" y="132.9">D6</text>
</g>
</svg>
